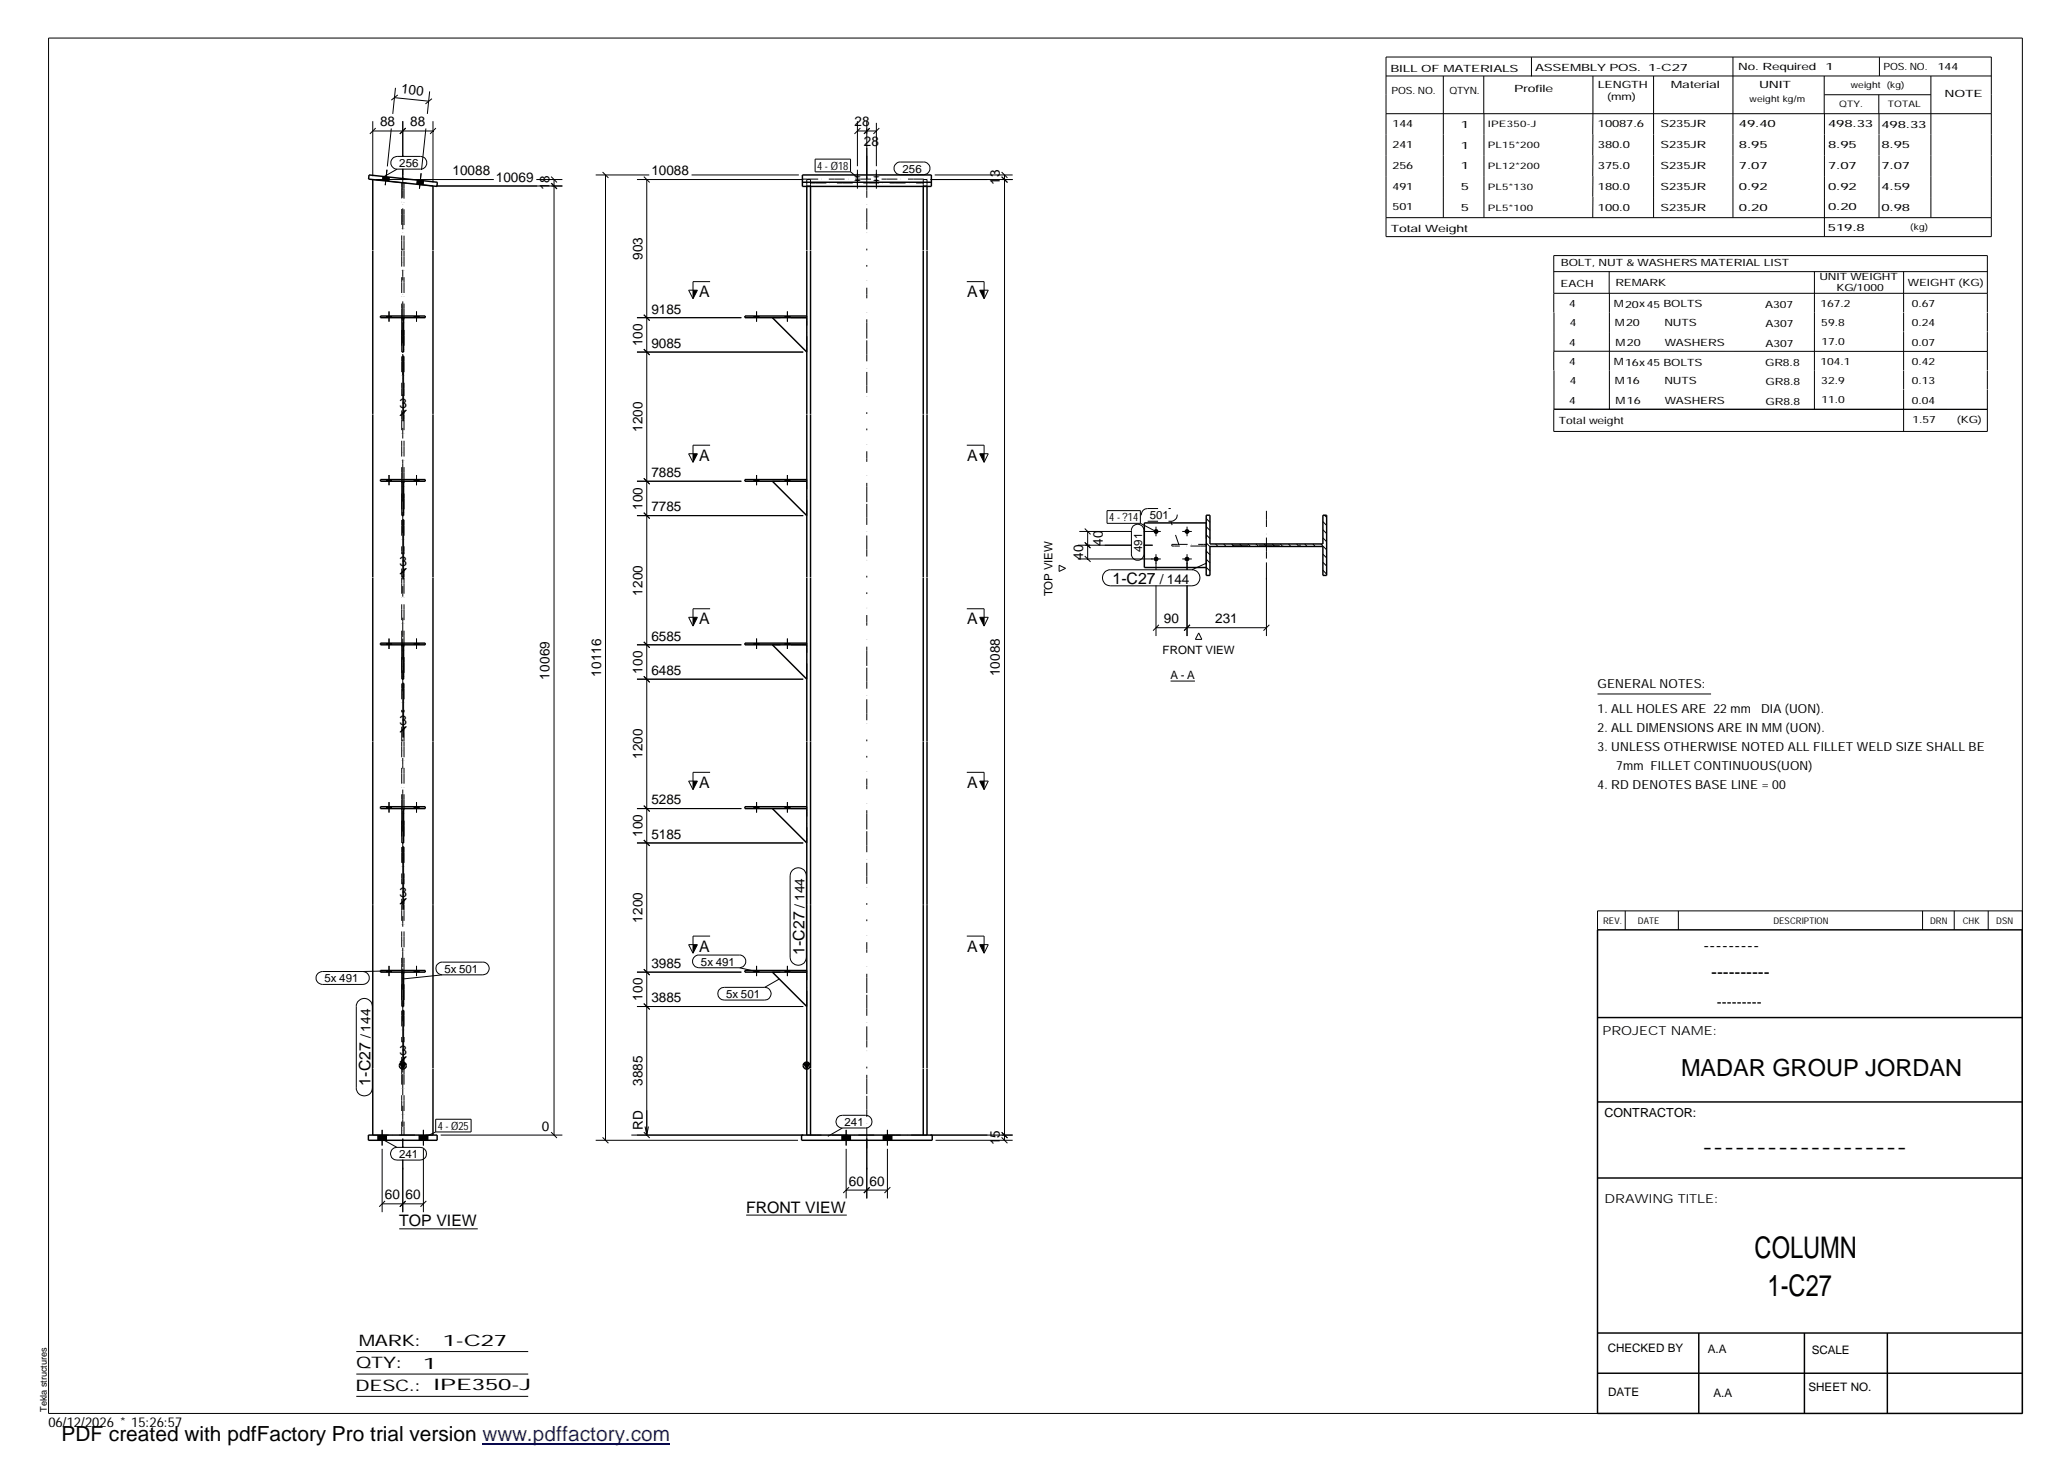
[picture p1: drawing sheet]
<svg xmlns="http://www.w3.org/2000/svg" width="420mm" height="297mm" viewBox="0 0 420 297" stroke-linecap="round" stroke-linejoin="round" font-family="sans-serif">
<g fill="none" stroke="#000" stroke-width=".2">
<path d="M9.9 7.7h401v279.5h-401zM80.1 19.8l7 .8M80.3 17.9l-.5 5.2M80.8 19.3l-1.3 1M87.3 18.6l-.5 4.5M281.6 11.6h123v36.5h-123zM281.6 15.4h123M293.2 15.4v28.8M301.5 15.4v7.7M311.1 11.6v3.9M323.6 15.4v16.2M336 15.4v28.8"/>
<path d="M352.1 11.6v32.6M370.6 15.4v7.7M370.7 19.2h21.6M381.7 19.2v3.9M381.8 11.6v3.8M392.3 15.4v28.8M75.7 26.6h12.3M75.7 24.6v11.2M76.3 26l-1.2 1.2M76.4 36.5h23.9M77.9 35.8l-.2 .9M78.6 34.5l-.3 3.1"/>
<path d="M79.1 36l-.1 .8M79.5 26.1l-.8 7.7M79.8 32.2l.9-.4h4.7a1.29 1.29 0 0 1 1.3 1.3 1.29 1.29 0 0 1-1.3 1.3h-4.7a1.28 1.28 0 0 1-1.2-.8 1.28 1.28 0 0 1 .3-1.4zM80.7 34.4l-3 1.7M81.8 24.6v7.3M81.8 34.3v2.1M82.4 26l-1.2 1.2M84.8 36.6l-.1 .8M85.6 35.2l-.4 3.1M86 36.7l-.1 .9M86.5 26.1l-.9 8.4M87.8 20.1l-1.4 1"/>
<path d="M88 24.6v12.5M88.6 26l-1.2 1.2M88.6 37.8h25.7M109 36.5h5.3M112 37.2l1.2 1.2-1.1-1.2M112 35.9l1.2 1.2M112.6 36.5v194.1M121 35.5h10.9M122.4 35l1.2 1.1M123 35.5v196.2M129.4 36.5h33.8M130.8 35.9l1.2 1.2"/>
<path d="M131.4 36.5v194.1M140.5 35.5h21.8M165.6 32.3h7.2v2.6h-7.2zM172.8 34.9l1.4 1.2M174.2 24.6v9.2M174.2 34.5v3.8M174.2 26.6h3.9M174.8 26l-1.2 1.2M176.1 24.6v11.8M176.7 26.1l-1.2 1.1M176.7 26l-1.1 1.2M178.1 25v8.8"/>
<path d="M178.1 34.5v3.8M178.6 26l-1.1 1.2M182.2 33.1l.5-.2h5a1.29 1.29 0 0 1 1.3 1.3 1.29 1.29 0 0 1-1.3 1.3h-4.8a1.3 1.3 0 0 1-1.2-.9 1.3 1.3 0 0 1 .5-1.5zM189.1 36.5h16.6M189.9 35.5h15.8M203.5 35.9l1.2 1.2-1.2-1.1M203.5 35l1.2 1.1M204.1 35.5v196.2M281.6 23.1h123M301.5 23.1v21.1M323.6 31.6v4.2M323.6 35.8v4.2"/>
<path d="M370.7 23.1v25M381.8 23.1v21.1M139.9 59h1.8l-.9 1.7zM144.3 57.2h-3.5v3.5M196.4 57.2h3.5v3.5M199.1 59h1.7l-.9 1.7zM281.6 44.2h123M315.7 59.6h88.1M315.7 55.2h88.1M323.6 40v4.2M326.9 55.1v4.5M327 59.6v23.6"/>
<path d="M368.6 55.2v28M386.8 55.2v8.2M78.6 64.2v.3M79 63.3v2M79.5 64.2v.3M81.8 72.2v13.4M82 72.2v13.4M84.2 64.2v.3M84.6 63.3v2M85.1 64.2v.3M129.4 71.5h33.8M129.4 64.5h21.2"/>
<path d="M130.8 70.9l1.2 1.2M130.8 64l1.2 1.1M153.2 64.2v.3M153.7 63.3v2M154.2 64.2v.3M159.5 64.2v.3M160 63.3v2M160.5 64.2v.3M315.7 71.4v3.9M315.7 71.4h88.1M315.7 63.5v7.9M315.7 75.3v7.8"/>
<path d="M386.8 63.5v3.9M386.8 67.5v7.7M386.8 75.3v3.8M386.8 79.2v8.5M403.8 63.4v-11.5h-88.1v11.6M403.8 63.5v3.9M403.8 67.5v7.7M403.8 75.3v3.8M403.8 79.2v8.5h-88.1v-4.5h88.1M78.6 97.4v.4M79 96.5v2.1M79.5 97.4v.4"/>
<path d="M81.8 83.9h.2M82.4 83.3l-1.2 1.2M82.6 83.3l-1.2 1.2M84.2 97.4v.4M84.6 96.5v2.1M85.1 97.4v.4M129.4 97.8h21.2M130.8 97.2l1.2 1.2M139.9 92.2h1.8l-.9 1.7zM144.3 90.5h-3.5v3.4M153.2 97.4v.4M153.7 96.5v2.1"/>
<path d="M154.2 97.4v.4M159.5 97.4v.4M160 96.5v2.1M160.5 97.4v.4M196.4 90.5h3.5v3.4M199.1 92.2h1.7l-.9 1.7zM81.8 105.5v12.2M81.8 116.1h.2M82 105.5v12.2M82.4 115.5l-1.2 1.2M82.6 115.5l-1.2 1.2M129.4 104.8h33.8"/>
<path d="M130.8 104.2l1.2 1.2M215.2 114.8l1.3 .7-1.3 .6zM219 113.6h16.8M219 110.8h10.9M219.3 108h10.6M220.4 113l1.2 1.2M220.4 110.2l1.1 1.1M220.4 107.4l1.2 1.2M220.5 110.3l1.1 1.1M221 108v5.6M224.5 116.2l.8-.4h16.8a1.63 1.63 0 0 1 1.7 1.6 1.63 1.63 0 0 1-1.7 1.6h-16.5a1.65 1.65 0 0 1-1.5-1 1.65 1.65 0 0 1 .4-1.8zM224.9 103.7h6.8v2.6h-6.8z"/>
<path d="M230.2 106.9a1.33 1.33 0 0 1 1.4-.3 1.33 1.33 0 0 1 .9 1.2v4.8a1.29 1.29 0 0 1-1.3 1.2 1.29 1.29 0 0 1-1.3-1.2v-5zM231.7 106.3l3.2 1.7M232.4 108h3.4M232.4 110.8h1.8M234.9 107v2M234.9 112.6v3.2M234.9 118.9v10.3M240.2 113.6h1.9M240.2 108h1.9M241.2 107v2M241.2 112.6v3.2M241.2 118.9v10.3"/>
<path d="M245.1 105.4l.7 .7M245.1 107l.7 .8M245.1 108.7l.7 .7M245.1 110.3l.7 .8M245.1 112l.7 .7M245.1 113.6l.7 .8M245.1 115.3l.7 .7M245.1 114.4l-3 1.4M247 110.5l.4 .5M248.6 110.5l.5 .5M250.2 110.5l.5 .5M251.9 110.5l.5 .5"/>
<path d="M253.5 110.5l.5 .5M255.2 110.5l.5 .5M256.8 110.5l.5 .5M257.3 114.3v14.9M258.5 110.5l.5 .5M260.1 110.5l.5 .5M261.8 110.5l.5 .5M263.4 110.5l.5 .5M265.1 110.5l.5 .5M266.7 110.5l.5 .5M268.4 110.5l1.1 1.2M268.8 106l.7 .8"/>
<path d="M268.8 107.6l.7 .8M268.8 109.3l.7 .8M268.8 112.6l.7 .8M268.8 114.2l.7 .8M268.8 115.9l.7 .8M269.1 104.7l.4 .4M78.6 130.7v.3M79 129.7v2.2M79.5 130.7v.3M81.8 138.7v11.1M82 138.7v11.1M84.2 130.7v.3"/>
<path d="M84.6 129.7v2.2M85.1 130.7v.3M129.4 138h33.8M129.4 131h21.2M130.8 137.4l1.2 1.2M130.8 130.4l1.2 1.2M139.9 125.4h1.8l-.9 1.8zM144.3 123.7h-3.5v3.5M153.2 130.7v.3M153.7 129.7v2.2M154.2 130.7v.3M159.5 130.7v.3"/>
<path d="M160 129.7v2.2M160.5 130.7v.3M196.4 123.7h3.5v3.5M199.1 125.4h1.7l-.9 1.8zM234.9 127.5h22.4M235.5 126.9l-1.2 1.2M237.8 138.4h5M241.8 126.9l-1.2 1.2M243.5 128.6l.7 1.3h-1.3zM257.9 126.9l-1.2 1.2M81.8 148.2h.2M82.4 147.6l-1.2 1.2"/>
<path d="M82.6 147.6l-1.2 1.2M139.9 158.7h1.8l-.9 1.7zM144.3 156.9h-3.5v3.5M196.4 156.9h3.5v3.5M199.1 158.7h1.7l-.9 1.7zM324.6 141h23M78.6 163.9v.4M79 163v2.1M79.5 163.9v.4M81.8 171.9v12.9M82 171.9v12.9M84.2 163.9v.4"/>
<path d="M84.6 163v2.1M85.1 163.9v.4M129.4 171.3h33.8M129.4 164.3h21.2M130.8 170.7l1.2 1.2M130.8 163.7l1.2 1.2M153.2 163.9v.4M153.7 163v2.1M154.2 163.9v.4M159.5 163.9v.4M160 163v2.1M160.5 163.9v.4"/>
<path d="M161 176.8a1.65 1.65 0 0 1 1.8-.4 1.65 1.65 0 0 1 1 1.6v16.5a1.65 1.65 0 0 1-1.6 1.6 1.65 1.65 0 0 1-1.7-1.6v-16.5l.2-.7zM64.6 197.8l.9-.4h8.2a1.31 1.31 0 0 1 1.3 1.3 1.31 1.31 0 0 1-1.3 1.3h-8.2a1.31 1.31 0 0 1-1.2-.8 1.31 1.31 0 0 1 .3-1.4zM78.6 197.2v.3M79 196.2v2.1M79.1 197.3l-5.4 .1M79.5 197.2v.3M81.8 183.1h.2M82.4 182.5l-1.2 1.2M82.6 182.5l-1.2 1.2M84.2 197.2v.3M84.6 196.2v2.1M85.1 197.2v.3"/>
<path d="M88.8 196l.8-.5h8.5a1.29 1.29 0 0 1 1.3 1.3 1.29 1.29 0 0 1-1.3 1.3h-8.2a1.31 1.31 0 0 1-1.1-2.1zM89.9 198.1l-8.2 .8M129.4 197.5h21.2M130.8 196.9l1.2 1.2M139.9 191.9h1.8l-.9 1.8zM141.1 194.4l.6-.4h8.5a1.29 1.29 0 0 1 1.3 1.3 1.29 1.29 0 0 1-1.3 1.3h-8.2a1.29 1.29 0 0 1-1.2-.8 1.29 1.29 0 0 1 .3-1.4zM144.3 190.2h-3.5v3.5M150.2 196.6l3.6 .8M153.2 197.2v.3M153.7 196.2v2.1M154.2 197.2v.3M158.3 198.9l-2.9 1.7"/>
<path d="M159.5 197.2v.3M160 196.2v2.1M160.5 197.2v.3M196.4 190.2h3.5v3.5M199.1 191.9h1.7l-.9 1.8zM330.2 185.1v3.8M341 185.1v3.8M390.6 185.1v3.8M397 185.1v3.8M403.9 185.1v3.8M410.9 185.1h-86.3v3.8M72.9 203.4a1.62 1.62 0 0 1 1.7-.4 1.62 1.62 0 0 1 1 1.5v16.5a1.63 1.63 0 0 1-1.6 1.7 1.63 1.63 0 0 1-1.6-1.7v-16.8z"/>
<path d="M81.8 205.2v11.7M81.8 215.3h.2M82 205.2v11.7M82.4 214.7l-1.2 1.1M82.6 214.7l-1.2 1.1M129.4 204.5h33.8M130.8 203.9l1.2 1.2M146 201.2l.6-.5 .6-.1h8.2a1.29 1.29 0 0 1 1.3 1.3 1.29 1.29 0 0 1-1.3 1.3h-8.2a1.31 1.31 0 0 1-1.2-2zM76.8 230.6v1.1M77.6 229.6v3.1M77.6 233.4v12.9M77.7 231.5l2.9 1.6"/>
<path d="M78.5 230.6v1.1M79.7 233.5l.4-.3 .5-.1h4.7a1.29 1.29 0 0 1 1.4 1.3 1.29 1.29 0 0 1-1.4 1.3h-4.7a1.31 1.31 0 0 1-1.1-.8 1.31 1.31 0 0 1 .2-1.4zM81.8 231.3v1.9M81.8 235.6v10.7M85.2 230.6v1.1M86 229.6v3.1M86 233.4v12.9M86.9 230.6v1.1M88.5 227.4h7.2v2.6h-7.2zM88.5 230l-2.5 1.2M89.5 230.6h24.8M112 230l1.2 1.2"/>
<path d="M121 231.7h41.1M122.4 231.1l1.2 1.2M128.3 230.6h34.9M130.8 230l1.2 1.2M131.1 228.9l.3 1.7M131.7 228.9l-.3 1.7M170.2 227l.4-.3 .6-.1h4.7a1.29 1.29 0 0 1 1.3 1.3 1.29 1.29 0 0 1-1.3 1.3h-4.7a1.31 1.31 0 0 1-1.2-.8 1.31 1.31 0 0 1 .2-1.4zM171.1 230.6v1.1M171.2 229.2l-3 1.7M171.9 229.6v3.1M171.9 233.4v10.1M172.8 230.6v1.1"/>
<path d="M176.1 231.3v12.2M179.5 230.6v1.1M180.3 229.6v3.1M180.3 233.4v10.1M181.2 230.6v1.1M189.1 230.6h16.6M190.1 231.7h15.6M203.5 231.1l1.2 1.2M203.5 230l1.2 1.2-1.2-1.1M77.6 244.6h8.4M78.2 244l-1.2 1.2M81.1 249.7h16"/>
<path d="M82.4 244l-1.2 1.2 1.2-1.1M86.6 244l-1.2 1.2M151.6 246.9h20.4M171.9 241.8h8.4M172.5 241.2l-1.2 1.2M176.7 241.2l-1.2 1.2 1.2-1.1M180.9 241.2l-1.2 1.2M72.4 274.6h34.9M72.4 279.2h34.9M72.4 283.7h34.9"/>
</g>
<g fill="#000">
<path d="M140.8 59h.9l-.9 1.7zM199.1 59h.8v1.7zM140.8 92.2h.9l-.9 1.7zM199.1 92.2h.8v1.7zM140.8 125.4h.9l-.9 1.8zM199.1 125.4h.8v1.8zM140.8 158.7h.9l-.9 1.7zM199.1 158.7h.8v1.7zM140.8 191.9h.9l-.9 1.8zM199.1 191.9h.8v1.8zM81.3 216.1h1.1l-.6 1zM163.3 216.1h1.2l-.6 1z"/>
<path d="M77.9 35.8l1.2 .2-.1 .8-1.3-.1z" fill-rule="evenodd"/>
<path d="M77.9 35.8l1.2 .2-.1 .8-1.3-.1z" fill-rule="evenodd"/>
<path d="M84.8 36.6l1.2 .1-.1 .9-1.2-.2z" fill-rule="evenodd"/>
<path d="M84.8 36.6l1.2 .1-.1 .9-1.2-.2z" fill-rule="evenodd"/>
<path d="M173.6 36.6l.9-.1 .3 .1-.9 .2z" fill-rule="evenodd"/>
<path d="M173.6 35.9l.9-.1 .3 .1-.9 .2z" fill-rule="evenodd"/>
<path d="M177.4 36.6l.4-.1 .9 .1-.4 .2z" fill-rule="evenodd"/>
<path d="M177.5 35.9l.8-.1 .4 .1-.9 .2z" fill-rule="evenodd"/>
<path d="M78.6 64.2h.9v.3h-.9z" fill-rule="evenodd"/>
<path d="M78.6 64.2h.9v.3h-.9z" fill-rule="evenodd"/>
<path d="M84.2 64.2h.9v.3h-.9z" fill-rule="evenodd"/>
<path d="M84.2 64.2h.9v.3h-.9z" fill-rule="evenodd"/>
<path d="M153.2 64.2h1v.3h-1z" fill-rule="evenodd"/>
<path d="M153.2 64.2h1v.3h-1z" fill-rule="evenodd"/>
<path d="M159.5 64.2h1v.3h-1z" fill-rule="evenodd"/>
<path d="M159.5 64.2h1v.3h-1z" fill-rule="evenodd"/>
<path d="M78.6 97.4h.9v.4h-.9z" fill-rule="evenodd"/>
<path d="M78.6 97.4h.9v.4h-.9z" fill-rule="evenodd"/>
<path d="M84.2 97.4h.9v.4h-.9z" fill-rule="evenodd"/>
<path d="M84.2 97.4h.9v.4h-.9z" fill-rule="evenodd"/>
<path d="M153.2 97.4h1v.4h-1z" fill-rule="evenodd"/>
<path d="M153.2 97.4h1v.4h-1z" fill-rule="evenodd"/>
<path d="M159.5 97.4h1v.4h-1z" fill-rule="evenodd"/>
<path d="M159.5 97.4h1v.4h-1z" fill-rule="evenodd"/>
<path d="M78.6 130.7h.9v.3h-.9z" fill-rule="evenodd"/>
<path d="M78.6 130.7h.9v.3h-.9z" fill-rule="evenodd"/>
<path d="M84.2 130.7h.9v.3h-.9z" fill-rule="evenodd"/>
<path d="M84.2 130.7h.9v.3h-.9z" fill-rule="evenodd"/>
<path d="M153.2 130.7h1v.3h-1z" fill-rule="evenodd"/>
<path d="M153.2 130.7h1v.3h-1z" fill-rule="evenodd"/>
<path d="M159.5 130.7h1v.3h-1z" fill-rule="evenodd"/>
<path d="M159.5 130.7h1v.3h-1z" fill-rule="evenodd"/>
<path d="M78.6 163.9h.9v.4h-.9z" fill-rule="evenodd"/>
<path d="M78.6 163.9h.9v.4h-.9z" fill-rule="evenodd"/>
<path d="M84.2 163.9h.9v.4h-.9z" fill-rule="evenodd"/>
<path d="M84.2 163.9h.9v.4h-.9z" fill-rule="evenodd"/>
<path d="M153.2 163.9h1v.4h-1z" fill-rule="evenodd"/>
<path d="M153.2 163.9h1v.4h-1z" fill-rule="evenodd"/>
<path d="M159.5 163.9h1v.4h-1z" fill-rule="evenodd"/>
<path d="M159.5 163.9h1v.4h-1z" fill-rule="evenodd"/>
<path d="M78.6 197.2h.9v.3h-.9z" fill-rule="evenodd"/>
<path d="M78.6 197.2h.9v.3h-.9z" fill-rule="evenodd"/>
<path d="M84.2 197.2h.9v.3h-.9z" fill-rule="evenodd"/>
<path d="M84.2 197.2h.9v.3h-.9z" fill-rule="evenodd"/>
<path d="M153.2 197.2h1v.3h-1z" fill-rule="evenodd"/>
<path d="M153.2 197.2h1v.3h-1z" fill-rule="evenodd"/>
<path d="M159.5 197.2h1v.3h-1z" fill-rule="evenodd"/>
<path d="M159.5 197.2h1v.3h-1z" fill-rule="evenodd"/>
<path d="M76.8 230.6h1.7v1.1h-1.7z" fill-rule="evenodd"/>
<path d="M76.8 230.6h1.7v1.1h-1.7z" fill-rule="evenodd"/>
<path d="M85.2 230.6h1.7v1.1h-1.7z" fill-rule="evenodd"/>
<path d="M85.2 230.6h1.7v1.1h-1.7z" fill-rule="evenodd"/>
<path d="M171.1 230.6h1.7v1.1h-1.7z" fill-rule="evenodd"/>
<path d="M171.1 230.6h1.7v1.1h-1.7z" fill-rule="evenodd"/>
<path d="M179.5 230.6h1.7v1.1h-1.7z" fill-rule="evenodd"/>
<path d="M179.5 230.6h1.7v1.1h-1.7z" fill-rule="evenodd"/>
<circle cx="234.9" cy="113.6" r=".49"/>
<circle cx="234.9" cy="108" r=".49"/>
<circle cx="241.2" cy="108" r=".49"/>
<circle cx="241.2" cy="113.6" r=".49"/>
</g>
<g fill="none" stroke="#000" stroke-width=".3">
<path d="M75 35.5l13.9 1.5-.1 .9-13.9-1.5zM75.7 36.5v14.4M88 37.8v13.1M163 35.5h26.2v2.4h-26.2zM163 37h26.2M163.9 37.9v13M164.7 37.9v13M187.6 37.9v13M188.3 37.9v13M75.7 51v33.1M88 51v33.1M163.9 51v33.1"/>
<path d="M164.7 51v33.1M187.6 51v33.1M188.3 51v33.1M77.3 64.2h9.1v.3h-9.1zM81.7 64.5v7h.3v-7M156.9 64.5l7 7M163.9 64.2h-12.6v.3h12.6M75.7 84.2v33.1M77.3 97.4h9.1v.4h-9.1zM81.7 97.8v7h.3v-7M88 84.2v33.1M156.9 97.8l7 7"/>
<path d="M163.9 84.2v33.1M163.9 97.4h-12.6v.4h12.6M164.7 84.2v33.1M187.6 84.2v33.1M188.3 84.2v33.1M75.7 117.4v99.7M88 117.4v99.7M163.9 117.4v99.7M164.7 117.4v99.7M187.6 117.4v99.7M188.3 117.4v99.7M245.1 104.7h.7v5.8h23v-5.8h.7v12.2h-.7v-5.9h-23v5.9h-.7z"/>
<path d="M245.1 106.2h-12.6v9.1h12.6M77.3 130.7h9.1v.3h-9.1zM81.7 131v7h.3v-7M156.9 131l7 7M163.9 130.7h-12.6v.3h12.6M77.3 163.9h9.1v.4h-9.1zM81.7 164.3v7h.3v-7M156.9 164.3l7 7M163.9 163.9h-12.6v.4h12.6M77.3 197.2h9.1v.3h-9.1zM81.7 197.5v7h.3v-7M156.9 197.5l7 7"/>
<path d="M163.9 197.2h-12.6v.3h12.6M324.6 188.9h86.2l.1 98.3h-86.3zM75.7 217.2v13.4M81.3 216.1h1.1l-.6 1zM88 217.2v13.4M163.3 216.1h1.2l-.6 1zM163.9 217.2v13.4M164.7 217.2v13.4M187.6 217.2v13.4M188.3 217.2v13.4M324.6 206.7h86.3M74.8 230.6h14v1.1h-14z"/>
<path d="M162.9 230.6h26.5v1.1h-26.5zM324.6 239.3h86.3M324.6 223.9h86.3M324.6 270.8h86.3M324.6 279h86.3M345.1 270.8v16.4M366.6 270.8v16.4M383.5 270.8v16.4"/>
<circle cx="81.8" cy="216.5" r=".68"/>
<circle cx="163.9" cy="216.5" r=".7"/>
</g>
<g fill="none" stroke="#000" stroke-width=".2" stroke-dasharray="1.1 0 2.1 .7 0 1.4" stroke-linecap="butt">
<path d="M81.6 37.1v13.8M82.1 37.2v13.7M88 37.8l-12.3-1.3M163 36.4h26.2M163.9 36.5v1.4M163.9 37.8h.8M163.9 36.5h.8M164.7 36.5v1.4M164.7 37.2h22.9M164.7 37.1h22.9M187.6 36.5v1.4M187.6 37.8h.7"/>
<path d="M187.6 36.5h.7M188.3 36.5v1.4M81.6 51v29.5M82.1 51v29.5M81.7 64.5h.3M82 64.5h-.3M163.9 64.2v.3M163.9 71.5v-7M163.9 64.5h-7M81.6 83.4v.7M81.6 84.2v28.4M81.7 97.8h.3"/>
<path d="M82 97.8h-.3M82.1 83.4v.7M82.1 84.2v28.4M163.9 97.4v.4M163.9 97.8h-7M81.6 115.5v1.8M81.6 117.4v27.3M82.1 115.5v1.8M82.1 117.4v27.3M163.9 104.8v-7M238.1 110.6h7M238.1 110.9v-.3"/>
<path d="M245.1 106.2v9.1M245.1 110.6v.3M245.1 110.9h-7M81.7 131h.3M82 131h-.3M163.9 130.7v.3M163.9 138v-7M163.9 131h-7M81.6 147.6v3M81.6 150.7v28.9M82.1 147.6v3M82.1 150.7v28.9"/>
<path d="M81.7 164.3h.3M82 164.3h-.3M163.9 163.9v.4M163.9 171.3v-7M163.9 164.3h-7M81.6 182.6v1.2M81.6 183.9v27.9M81.7 197.5h.3M82 197.5h-.3M82.1 182.6v1.2M82.1 183.9v27.9M163.9 197.2v.3"/>
<path d="M163.9 197.5h-7M81.6 214.7v2.4M81.6 217.2v13.4M82.1 214.7v2.4M82.1 217.2v13.4M163.9 204.5v-7M75.7 230.6h12.3M188.3 230.6h-24.4"/>
</g>
<g fill="none" stroke="#000" stroke-width=".2" stroke-dasharray=".4 3.2 0 .7 1.4 0 2.8 .7 0 1.4 1.4 0 2.8" stroke-linecap="butt">
<path d="M81.8 31.9v-1.8M81.8 50.9v-16.6M176.1 50.9v-20.8M81.8 84.1v-.7M81.8 80.5v-29.5M176.1 84.1v-33.1M81.8 117.3v-1.8M81.8 112.6v-28.4M176.1 117.3v-33.1M257.3 117.8v-14M264.3 110.8h-14M81.8 150.6v-3"/>
<path d="M81.8 144.7v-27.3M176.1 150.6v-33.2M81.8 179.6v-28.9M81.8 183.8v-1.2M176.1 183.8v-33.1M81.8 217.1v-2.4M81.8 211.8v-27.9M176.1 217.1v-33.2M81.8 237.6v-2M81.8 233.2v-16M176.1 237.6v-20.4"/>
</g>
<path d="M233.2 105.9h4.7M233.2 103.3h4.7M233.2 103.3a1.29 1.29 0 0 0-1.3 1.3 1.29 1.29 0 0 0 1.3 1.3M237.9 105.9a1.29 1.29 0 0 0 1.3-1.3 1.29 1.29 0 0 0-1.3-1.3M239.5 110.7l-1.6-4.8" fill="none" stroke="#000" stroke-width=".2" stroke-dasharray="2.1 2.1" stroke-linecap="butt"/>
<path d="M98 293.3h38.2" fill="none" stroke="#00f" stroke-width=".3"/>
<g font-size="6.1">
<text x="356.5" y="255.5">COLUMN</text>
<text x="359.1" y="263.3">1-C27</text>
</g>
<text font-size="4.8" x="341.5" y="218.6">MADAR GROUP JORDAN</text>
<text font-size="4.2" x="12.5" y="292.7">PDF created with pdfFactory Pro trial version www.pdffactory.com</text>
<g font-size="3.6">
<text x="346.1" y="193.2">---------</text>
<text x="347.7" y="198.6">----------</text>
<text x="345.8" y="234.2">-------------------</text>
</g>
<g font-size="3.2">
<text x="142" y="60.4">A</text>
<text x="196.5" y="60.4">A</text>
<text x="142" y="93.6">A</text>
<text x="196.5" y="93.6">A</text>
<text x="226.1" y="118.6">1-C27</text>
<text x="142" y="126.8">A</text>
<text x="196.5" y="126.8">A</text>
<text x="142" y="160.1">A</text>
<text x="196.5" y="160.1">A</text>
<text x="142" y="193.3">A</text>
<text x="163.4" y="194" transform="rotate(-90 163.4 194)">1-C27</text>
<text x="196.5" y="193.3">A</text>
<text x="75.3" y="220.6" transform="rotate(-90 75.3 220.6)">1-C27</text>
<text x="81.1" y="249.2">TOP VIEW</text>
<text x="151.6" y="246.4">FRONT VIEW</text>
<text x="72.9" y="273.5">MARK:</text>
<text x="90" y="273.5">1-C27</text>
<text x="72.4" y="278">QTY:</text>
<text x="86" y="278.1">1</text>
<text x="72.2" y="282.6">DESC.:</text>
<text x="88.1" y="282.4">IPE350-J</text>
</g>
<text font-size="3" x="348.8" y="204.5">---------</text>
<g font-size="2.8">
<text x="81.4" y="19" transform="rotate(6 81.4 19)">100</text>
<text x="77.2" y="25.7">88</text>
<text x="83.4" y="25.7">88</text>
<text x="173.6" y="25.7">28</text>
<text x="175.5" y="29.7">28</text>
<text x="91.9" y="35.6">10088</text>
<text x="132.3" y="35.6">10088</text>
<text x="100.8" y="36.9">10069</text>
<text x="111.7" y="38.7" transform="rotate(-90 111.7 38.7)">18</text>
<text x="203.2" y="37.6" transform="rotate(-90 203.2 37.6)">13</text>
<text x="130.5" y="52.9" transform="rotate(-90 130.5 52.9)">903</text>
<text x="132.3" y="63.7">9185</text>
<text x="130.5" y="70.4" transform="rotate(-90 130.5 70.4)">100</text>
<text x="132.3" y="70.7">9085</text>
<text x="81.2" y="83">3</text>
<text x="130.5" y="87.8" transform="rotate(-90 130.5 87.8)">1200</text>
<text x="132.3" y="96.9">7885</text>
<text x="130.5" y="103.6" transform="rotate(-90 130.5 103.6)">100</text>
<text x="132.3" y="103.9">7785</text>
<text x="220.1" y="113.7" transform="rotate(-90 220.1 113.7)">40</text>
<text x="224.1" y="110.9" transform="rotate(-90 224.1 110.9)">40</text>
<text x="81.2" y="115.1">3</text>
<text x="235.7" y="118.6">/ 144</text>
<text x="130.5" y="121" transform="rotate(-90 130.5 121)">1200</text>
<text x="132.3" y="130.2">6585</text>
<text x="236.5" y="126.6">90</text>
<text x="246.9" y="126.6">231</text>
<text x="122.1" y="137.5" transform="rotate(-90 122.1 137.5)">10116</text>
<text x="130.5" y="136.8" transform="rotate(-90 130.5 136.8)">100</text>
<text x="132.3" y="137.2">6485</text>
<text x="203.2" y="137.4" transform="rotate(-90 203.2 137.4)">10088</text>
<text x="111.7" y="138.1" transform="rotate(-90 111.7 138.1)">10069</text>
<text x="81.2" y="147.3">3</text>
<text x="130.5" y="154.2" transform="rotate(-90 130.5 154.2)">1200</text>
<text x="132.3" y="163.4">5285</text>
<text x="130.5" y="170.1" transform="rotate(-90 130.5 170.1)">100</text>
<text x="132.3" y="170.4">5185</text>
<text x="81.2" y="182.2">3</text>
<text x="163.4" y="184.4" transform="rotate(-90 163.4 184.4)">/ 144</text>
<text x="130.5" y="187.5" transform="rotate(-90 130.5 187.5)">1200</text>
<text x="132.3" y="196.7">3985</text>
<text x="130.5" y="203.4" transform="rotate(-90 130.5 203.4)">100</text>
<text x="132.3" y="203.7">3885</text>
<text x="75.3" y="211" transform="rotate(-90 75.3 211)">/ 144</text>
<text x="81.2" y="214.3">3</text>
<text x="130.5" y="220.7" transform="rotate(-90 130.5 220.7)">3885</text>
<text x="110.1" y="229.8">0</text>
<text x="130.6" y="229.6" transform="rotate(-90 130.6 229.6)">RD</text>
<text x="203.2" y="232.7" transform="rotate(-90 203.2 232.7)">15</text>
<text x="78.2" y="243.7">60</text>
<text x="82.4" y="243.7">60</text>
<text x="172.5" y="240.9">60</text>
<text x="176.7" y="240.9">60</text>
<text x="9.8" y="290">06/12/2026 * 15:26:57</text>
</g>
<g font-size="2.5">
<text x="324.6" y="139.9">GENERAL NOTES:</text>
<text x="324.6" y="148.7">2. ALL DIMENSIONS ARE IN MM(UON).</text>
<text x="324.6" y="144.9">1. ALL HOLES ARE 22 mm</text>
<text x="357.8" y="144.9">DIA (UON).</text>
<text x="324.6" y="152.5">3. UNLESS OTHERWISE NOTED ALL FILLET WELD SIZE SHALL BE</text>
<text x="324.6" y="160.2">4. RD DENOTES BASE LINE = 00</text>
<text x="328.4" y="156.4">7mm FILLET CONTINUOUS(UON)</text>
<text x="325.6" y="210.3">PROJECT NAME:</text>
<text x="326" y="226.9">CONTRACTOR:</text>
<text x="326" y="244.4">DRAWING TITLE:</text>
</g>
<g font-size="2.4">
<text x="326.7" y="274.7">CHECKED BY</text>
<text x="347" y="275">A.A</text>
<text x="368.1" y="275.1">SCALE</text>
<text x="326.7" y="283.6">DATE</text>
<text x="348.1" y="283.9">A.A</text>
<text x="367.5" y="282.6">SHEET NO.</text>
</g>
<g font-size="2.3">
<text x="81.1" y="33.9">256</text>
<text x="166" y="34.5">4- Ø18</text>
<text x="183.3" y="35.1">256</text>
<text x="225.3" y="105.9">4- ?14</text>
<text x="233.6" y="105.5">501</text>
<text x="232.1" y="112.1" transform="rotate(-90 232.1 112.1)">491</text>
<text x="213.9" y="121.2" transform="rotate(-90 213.9 121.2)">TOP VIEW</text>
<text x="236.2" y="133">FRONT VIEW</text>
<text x="237.8" y="137.9">A - A</text>
<text x="90.3" y="197.6">5x 501</text>
<text x="142.4" y="196.2">5x 491</text>
<text x="65.9" y="199.6">5x 491</text>
<text x="147.5" y="202.8">5x 501</text>
<text x="88.9" y="229.6">4- Ø25</text>
<text x="171.6" y="228.8">241</text>
<text x="81.1" y="235.3">241</text>
</g>
<g font-size="2">
<text x="282.5" y="14.6">BILL OF MATERIALS</text>
<text x="311.9" y="14.4">ASSEMBLY POS.</text>
<text x="324.6" y="17.9">LENGTH</text>
<text x="334.9" y="14.4">1-C27</text>
<text x="339.5" y="17.9">Material</text>
<text x="353.1" y="14.2">No. Required</text>
<text x="357.4" y="17.9">UNIT</text>
<text x="370.9" y="14.2">1</text>
<text x="382.7" y="14.2">POS. NO.</text>
<text x="393.7" y="14.3">144</text>
<text x="282.7" y="19.1">POS. NO.</text>
<text x="294.5" y="19">QTYN.</text>
<text x="307.6" y="18.7">Profile</text>
<text x="326.5" y="20.4">(mm)</text>
<text x="395.1" y="19.6">NOTE</text>
<text x="282.9" y="25.8">144</text>
<text x="296.8" y="26">1</text>
<text x="324.7" y="25.9">10087.6</text>
<text x="337.4" y="25.9">S235JR</text>
<text x="353.3" y="25.9">49.40</text>
<text x="371.4" y="25.9">498.33</text>
<text x="382.3" y="25.9">498.33</text>
<text x="282.9" y="30">241</text>
<text x="282.9" y="34.3">256</text>
<text x="296.8" y="30.2">1</text>
<text x="296.8" y="34.4">1</text>
<text x="324.7" y="30.1">380.0</text>
<text x="324.7" y="34.4">375.0</text>
<text x="337.4" y="30.1">S235JR</text>
<text x="337.4" y="34.3">S235JR</text>
<text x="353.3" y="30.1">8.95</text>
<text x="353.3" y="34.4">7.07</text>
<text x="371.4" y="30.1">8.95</text>
<text x="371.4" y="34.3">7.07</text>
<text x="382.3" y="30.2">8.95</text>
<text x="382.3" y="34.4">7.07</text>
<text x="282.9" y="38.5">491</text>
<text x="296.8" y="38.6">5</text>
<text x="324.7" y="38.6">180.0</text>
<text x="337.4" y="38.6">S235JR</text>
<text x="353.3" y="38.6">0.92</text>
<text x="371.4" y="38.6">0.92</text>
<text x="382.3" y="38.6">4.59</text>
<text x="282.6" y="47.1">Total Weight</text>
<text x="282.9" y="42.7">501</text>
<text x="296.8" y="42.9">5</text>
<text x="324.7" y="42.8">100.0</text>
<text x="337.4" y="42.8">S235JR</text>
<text x="353.3" y="42.8">0.20</text>
<text x="371.4" y="46.9">519.8</text>
<text x="371.4" y="42.7">0.20</text>
<text x="382.3" y="42.9">0.98</text>
<text x="317.1" y="58.2">EACH</text>
<text x="317.1" y="54.1">BOLT, NUT &amp; WASHERS MATERIAL LIST</text>
<text x="328.2" y="58.2">REMARK</text>
<text x="369.7" y="57">UNIT WEIGHT</text>
<text x="373.1" y="59.1">KG/1000</text>
<text x="387.6" y="58.1">WEIGHT (KG)</text>
<text x="318.8" y="62.3">4</text>
<text x="327.9" y="62.5">M20x45 BOLTS</text>
<text x="358.6" y="62.5">A307</text>
<text x="369.9" y="62.5">167.2</text>
<text x="388.4" y="62.3">0.67</text>
<text x="318.8" y="70.3">4</text>
<text x="318.9" y="66.2">4</text>
<text x="328.1" y="66.3">M20</text>
<text x="328.3" y="70.3">M20</text>
<text x="338.2" y="66.3">NUTS</text>
<text x="338.2" y="70.3">WASHERS</text>
<text x="358.7" y="66.5">A307</text>
<text x="358.7" y="70.4">A307</text>
<text x="370" y="66.2">59.8</text>
<text x="370.1" y="70.1">17.0</text>
<text x="388.4" y="66.3">0.24</text>
<text x="388.4" y="70.2">0.07</text>
<text x="318.8" y="74.1">4</text>
<text x="318.9" y="77.9">4</text>
<text x="327.9" y="74.2">M16x45 BOLTS</text>
<text x="358.6" y="74.3">GR8.8</text>
<text x="369.9" y="74.2">104.1</text>
<text x="388.4" y="74.2">0.42</text>
<text x="318.8" y="82">4</text>
<text x="328.1" y="78">M16</text>
<text x="328.3" y="82">M16</text>
<text x="338.2" y="78">NUTS</text>
<text x="338.2" y="82">WASHERS</text>
<text x="358.7" y="78.3">GR8.8</text>
<text x="358.7" y="82.2">GR8.8</text>
<text x="370" y="78">32.9</text>
<text x="370.1" y="81.9">11.0</text>
<text x="388.4" y="78">0.13</text>
<text x="388.4" y="82">0.04</text>
<text x="316.7" y="86.2">Total weight</text>
<text x="388.6" y="86">1.57</text>
<text x="397.6" y="86">(KG)</text>
</g>
<g font-size="1.9">
<text x="325.7" y="187.8">REV.</text>
<text x="332.8" y="187.6">DATE</text>
<text x="360.3" y="187.7">DESCRIPTION</text>
<text x="392.1" y="187.6">DRN</text>
<text x="398.8" y="187.6">CHK</text>
<text x="405.6" y="187.7">DSN</text>
<text x="9.5" y="286.8" transform="rotate(-90 9.5 286.8)">Tekla structures</text>
</g>
<g font-size="1.8">
<text x="376" y="17.9">weight (kg)</text>
<text x="355.5" y="20.7">weightkg/m</text>
<text x="373.6" y="21.7">QTY.</text>
<text x="383.5" y="21.8">TOTAL</text>
<text x="302.3" y="25.9">IPE350-J</text>
<text x="302.3" y="30.1">PL15*200</text>
<text x="302.3" y="34.3">PL12*200</text>
<text x="302.3" y="38.6">PL5*130</text>
<text x="302.3" y="42.8">PL5*100</text>
<text x="388.1" y="46.7">(kg)</text>
</g>
</svg>
